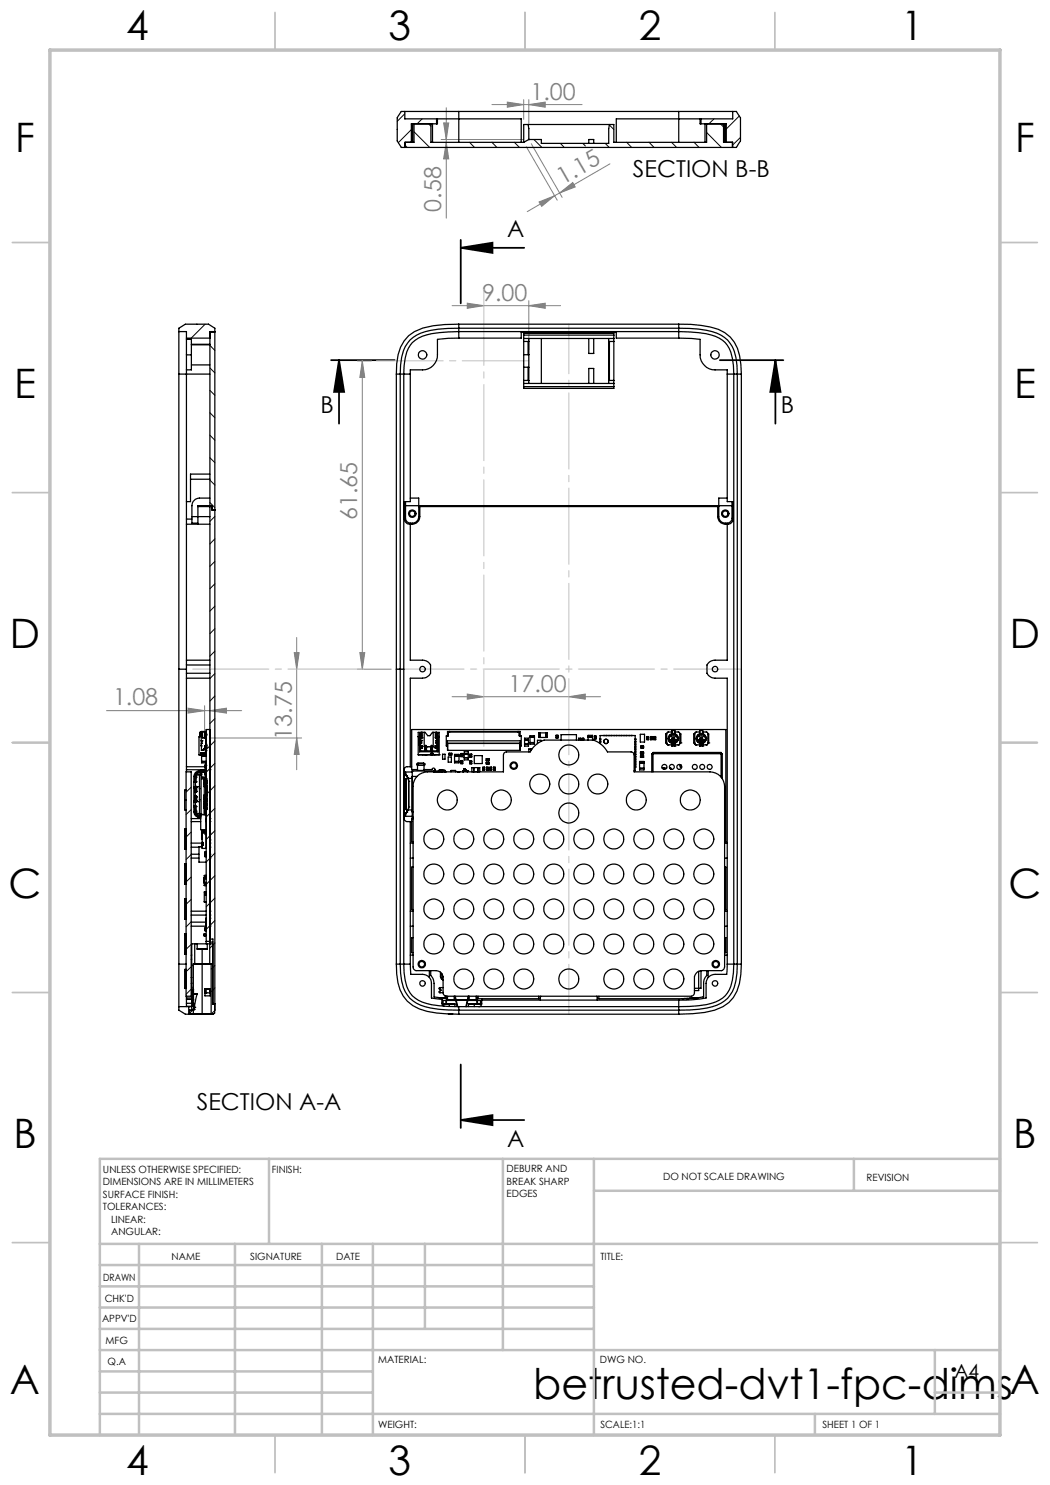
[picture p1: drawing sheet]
<svg xmlns="http://www.w3.org/2000/svg" width="210mm" height="297mm" viewBox="0 0 210 297" stroke-linecap="round" stroke-linejoin="round" font-family="sans-serif">
<path d="M92.1 49.6h12.7M92.1 48v12.7M92.1 49.6l6.4-1.1v2.1zM66.2 72h12.8M67.8 72l1 6.4h-2zM67.8 72v12.7M144 72h12.7M155.1 72l1 6.4h-2zM155.1 72v12.7M92.1 212.9v12.7M92.1 224h12.7M92.1 224l6.4-1v2z" fill="none" stroke="#000" stroke-width=".35"/>
<g fill="none" stroke="#808080" stroke-width=".2">
<path d="M104.7 19.9v4M105.8 19.9v4.8M88.2 27.9h16.5M88.7 24.6h1l-.4 3.3zM89.3 21.6v22M89.3 28.5l.4 3.3h-1zM98.4 20.9h18M101.5 20.4l3.2 .5-3.2 .5zM105.3 29.3l6.1 10.7M105.8 20.9l3.2-.5v1zM106.3 28.7l6.1 10.8M110.9 39.2l-5.5 3.1"/>
<path d="M111.9 38.6l-1 .6M111.9 38.6l2.6-2.1 .5 .9zM122 32.8l-10.1 5.8M107.8 40.4l3.1-1.2-2.6 2.1zM71.5 72.2h2.8M72.5 72.2l.5 3.3h-1zM72.5 72.2v61.6M90.4 61.1h21.7M93.5 60.6l3.3 .5-3.3 .6zM105.8 61.1l3.2-.5v1.1zM105.8 60.1v9.8M58.8 130.5h1l-.5 3.3z"/>
<path d="M59.3 127.5v26.4M71.5 133.8h6.7M72 130.5h1l-.5 3.3zM90.4 139.3h29.7M93.5 138.8l3.3 .5-3.3 .5zM113.8 139.3l3.3-.5v1zM21.3 142.1h27M37.6 141.6l3.3 .5-3.3 .5zM40.9 141.1v5.5M41.9 147.6h18.4M42 142.1l3.3-.5v1zM59.3 147.6l.5 3.3h-1z"/>
</g>
<path d="M79.3 133.8h69" fill="none" stroke="#c0c0c0" stroke-width=".2" stroke-dasharray="15.2 1.3 1.3 1.3" stroke-dashoffset="1.7"/>
<path d="M113.8 64.8v138" fill="none" stroke="#c0c0c0" stroke-width=".2" stroke-dasharray="15.2 1.3 1.3 1.3" stroke-dashoffset="5.3"/>
<path d="M96.8 150.1v-93" fill="none" stroke="#c0c0c0" stroke-width=".2" stroke-dasharray="15.2 1.3 1.3 1.3" stroke-dashoffset="-.8"/>
<path d="M105.8 72.2h-30.5" fill="none" stroke="#c0c0c0" stroke-width=".2" stroke-dasharray="15.2 1.3 1.3 1.3" stroke-dashoffset="1.9"/>
<path d="M37.3 133.8h36.7" fill="none" stroke="#c0c0c0" stroke-width=".2" stroke-dasharray="15.2 1.3 1.3 1.3" stroke-dashoffset="-1.2"/>
<g fill="none" stroke="#c0c0c0" stroke-width=".35">
<path d="M55 2.5v7.5M105 2.5v7.5M155 2.5v7.5M2.5 48.5h7.5M200 48.5h7.5M2.5 98.5h7.5M200 98.5h7.5M2.5 148.5h7.5M200 148.5h7.5M2.5 198.5h7.5M200 198.5h7.5M2.5 248.5h7.5"/>
<path d="M200 248.5h7.5M55 287v7.5M105 287v7.5M155 287v7.5"/>
</g>
<g fill="none" stroke="#c0c0c0" stroke-width=".5">
<path d="M53.8 231.8v17M100.6 231.8v38.2M118.8 231.8v55.2M118.8 238.2h81.2M170.8 231.8v6.4M200 231.8h-180v55.2M20 248.8h180M20 257.3h98.8M20 253h98.8M27.8 248.8v38.2M47 248.8v38.2M64.4 248.8v38.2"/>
<path d="M74.6 248.8v38.2M85 248.8v17M20 265.8h98.8M20 261.5h98.8M20 278.5h54.6M20 274.3h54.6M20 270h180M187 278.5h13M187 270v12.8M20 282.8h180M163 282.8v4.2"/>
</g>
<path d="M10 10h190v277h-190z" fill="none" stroke="#c0c0c0" stroke-width=".7"/>
<g fill="#000">
<path d="M92.1 49.6l6.4-1.1v2.1zM92.1 224l6.4-1v2z"/>
<path d="M155.1 72l1 6.4h-2zM67.8 72l1 6.4h-2z"/>
</g>
<g fill="#808080">
<path d="M37.6 141.6l3.3 .5-3.3 .5zM42 142.1l3.3-.5v1zM101.5 20.4l3.2 .5-3.2 .5zM105.8 20.9l3.2-.5v1z"/>
<path d="M107.8 40.4l3.1-1.2-2.6 2.1zM111.9 38.6l2.6-2.1 .5 .9z"/>
<path d="M88.7 24.6h1l-.4 3.3zM89.3 28.5l.4 3.3h-1z"/>
<path d="M93.5 138.8l3.3 .5-3.3 .5zM113.8 139.3l3.3-.5v1z"/>
<path d="M105.8 61.1l3.2-.5v1.1zM93.5 60.6l3.3 .5-3.3 .6z"/>
<path d="M72 130.5h1l-.5 3.3zM72.5 72.2l.5 3.3h-1z"/>
<path d="M58.8 130.5h1l-.5 3.3zM59.3 147.6l.5 3.3h-1z"/>
</g>
<g fill="none" stroke="#000" stroke-width=".25">
<path d="M81 22.3h-.7l-.9 1.3v4.6l.9 1.3h.7M81 22.3h10.8M81 22.3v1.5h6.3M82.4 24.8v3.7M82.5 24.8v3.7M82.8 24.8v3.7h-1.8v1M86.2 24.8v3.7h18.5M86.5 24.8v3.7M87.3 23.8h.2M87.3 23.8v1M87.3 24.8h-5v3.7M87.5 23.8v1h-.2"/>
<path d="M87.5 23.8h16.7v4.7M91.8 22.3v6.2M91.8 22.3h43.9M105.6 24.9l.2 .8v2.2M105.8 27.9h.1M105.8 27.9l-1.1 .6M117.8 28.7v-.8h.9v.8M121.9 24.9l-.2 .8v3h-13.4v-.8h-2.5M135.7 22.3h10.8M135.7 22.3v6.2M140 23.8v1h.2M140 23.8h.2"/>
<path d="M140 23.8h-16.7v4.7M140.2 23.8v1M140.2 24.8h5v3.7M141 24.8v3.7M141.3 24.8v3.7h-18.5v-3.6h-18.1v3.6M144.7 24.8v3.7h1.8v1M145 24.8v3.7M145.1 24.8v3.7M146.5 28.5v1M146.5 22.3h.8l.8 1.3v4.6l-.8 1.3h-66.2v-1M146.5 22.3v1.5h-6.3M35.8 66.3v8.5"/>
<path d="M35.8 74.8h6.2M35.8 66.3h1.5v1.3M35.8 66.3v-.7l1.3-.8h4.6l1.3 .8v.7M35.8 74.8v118M37.3 67.6v.3M37.3 71v3M37.3 74v29.8M37.3 67.6h4.7M37.3 67.9v3.1M37.3 67.9h1v3.1M37.3 71h1M38.3 71v3h-1"/>
<path d="M38.3 69h3.7M38.3 73h3.7M38.3 68.9h3.7M42 66.4h1M43 66.3v.1M43 66.3h-1v122.5M43 66.4l-.1 136.2-.2 .2M79.3 74.8h2.8M79.3 74.8v118M82 68a9 9 0 0 1 5.7-2.2l4.1-.2h43.9a17.3 17.3 0 0 1 8.5 1.4 6.1 6.1 0 0 1 3 4.5l.3 3.3v118a10.7 10.7 0 0 1-1.5 6.2 6.9 6.9 0 0 1-4.6 2.6l-1.6 .3-4.1 .1h-43.9a17.3 17.3 0 0 1-8.5-1.3 6.1 6.1 0 0 1-3-4.5l-.3-3.4v-118a10.5 10.5 0 0 1 1.5-6.2zM82.1 74.8v25.5h-1.2v3.5a1.28 1.28 0 0 0 1.9 1l.5-.2 .6-.7 .1-2.6M82.5 68.5a8.3 8.3 0 0 1 5.3-2l4-.2h43.9a23.3 23.3 0 0 1 7.4 1 5.1 5.1 0 0 1 3.4 4.3l.3 3.2v118a10.6 10.6 0 0 1-1.3 5.8 6.3 6.3 0 0 1-4.3 2.3l-3.3 .4h-2.2h-43.9a22.1 22.1 0 0 1-7.4-.9 5.1 5.1 0 0 1-3.4-4.4l-.2-3.2v-118a10.6 10.6 0 0 1 1.3-5.8z"/>
<path d="M91.8 64.8a18.7 18.7 0 0 0-8.9 1.5 7.3 7.3 0 0 0-3.6 6.4v2.1M91.8 67.6l-4.3 .3v3.1a2.95 2.95 0 0 1-3 3h-2.4v.8M91.8 64.8v2.8M91.8 64.8h43.9M104.2 66.4h19.1M104.2 66.3v1.3h-12.4M104.7 66.7h18.1v11h-18.1zM104.7 76.1h1.1M104.7 68.3h1.1M104.7 76.7h18.1M104.7 77.3h18.1M104.7 67h18.1"/>
<path d="M104.7 67.7h18.1M104.7 73.4h1.1M104.7 70.9h1.1M105.6 68.3v2.6M105.6 73.4v2.7M105.8 67.7v9M108.3 67.7v9M117.8 67.7v3h.9v-3M117.8 76.7v-3h.9v3M121.7 76.1h1.1M121.7 68.3h1.1M121.7 67.7v9"/>
<path d="M121.9 68.3v7.8M123.3 66.3v1.3h12.4M135.7 64.8a23.8 23.8 0 0 1 8 1.1 6.7 6.7 0 0 1 4.2 5.3l.4 3.6M135.7 67.6l4.3 .3v3.1a3 3 0 0 0 3 3h2.5v.8M135.7 64.8v2.8M145.5 74.8v25.5h1.1v3.5a1.26 1.26 0 0 1-1.8 1l-.6-.2-.4-.4-.2-.6-.1-2.3M145.5 74.8h2.8M148.3 74.8v118M38.1 95.8h3.9M42 99.6h-2.1a1.57 1.57 0 0 0-1.5 1.5v2.2M42 94.8h-3.9v5.5h-.8M82.1 99.6h1.6v3.7a1.41 1.41 0 0 1-1 1.3 1.41 1.41 0 0 1-1.5-.6l-.1-3.7"/>
<path d="M145.5 99.6h-1.7v3.7a1.39 1.39 0 0 0 1.1 1.3 1.39 1.39 0 0 0 1.5-.8v-3.5M37.3 103.8v1M37.3 104.8h4.7M37.3 104.8v27.2M37.3 103.8h1.1M38.4 103.3v1.3h1.2M38.4 103.3h3.6M39.6 101.3h2.8v.7h.6M43 101.9h-.5v-.8h-2.9v3.7M80.9 101.1h65.7M80.9 101.3h.2M82.1 104.8v27.2h2.4a1.78 1.78 0 0 1 1.6 1v1.7a1.9 1.9 0 0 1-1.6 .9h-2.4v17.7"/>
<path d="M83.7 101.3h60.1M145.5 104.8v27.2h-2.5a1.78 1.78 0 0 0-1.6 1v1.7a1.9 1.9 0 0 0 1.6 .9h2.5v57.2M146.4 101.3h.2M35.8 133.8h1.5M37.3 134.7v.9M37.3 132v1M37.3 135.6h4.7M37.3 132h4.7M37.3 133v1.7M37.3 135.6v17.7M37.3 134.7h4.7M37.3 133h4.7"/>
<path d="M79.3 133.8h1.5M37.2 158h-.3v2M37.2 154.4h1v44.8h-1zM37.3 153.3v.6M37.3 153.3h3.7M37.3 153.9h2.8M37.3 153.9v.5M38.8 156.4h.1M38.8 155.3h.1M38.8 157.3h.3M38.8 156.4h.3M38.8 155.3v1.1"/>
<path d="M38.8 157.3v.2M38.8 157.3h.2M38.8 156.4v.9M38.8 157.5v2.6M38.8 156.4h.2M39 156.4h.1M39 155.3h.1M39 157.3h.1M39 156.3v.1M39 157.3v.2h-.2M39 155.8v.4zM39 155.3v.3"/>
<path d="M39.1 155.7h.1M39.1 159.2v.2M39.1 158.3v.2M39.1 157.4v.1M39.1 155.8v.4M39.1 159.2h.2M39.1 159.4h.2M39.1 155.7v.6M39.1 157.5v.8M39.1 158.5v.7M39.1 159.4v.8M39.1 158.3h.2"/>
<path d="M39.1 158.5h.2M39.1 157.5h.2M39.1 154.9l-.1 .4M39.1 157.3h.7M39.1 156.4v.9M39.1 156.4h.1M39.2 155.4h.1M39.2 156.3h.1M39.2 156.3l-.1 .1M39.2 155.4v.9M39.3 159.2v1.2v-.2M39.3 159.4h.1"/>
<path d="M39.3 159.2v.2M39.3 158.3h.1M39.3 158.3v.2M39.3 157.5h.1M39.3 157.5v-.2v1.2M39.7 154.9h.1M39.7 154.9l-.3 .2-.2 .3M39.8 151h.1M39.8 151h.5M39.9 154.4h.1M39.9 154.2h.1M39.9 154.9h.1"/>
<path d="M39.9 159.9h.1M39.9 157.7h.1M39.9 154.9h.2M39.9 159.9v.1M39.9 159.8v.1M39.9 157.7v.1M39.9 157.6v.1M39.9 157.3v.1M39.9 154.4h-.1a.91 .91 0 0 0-.8 .9M39.9 154.2a1.05 1.05 0 0 0-1.1 1.1M39.9 154.9v7.8M39.9 154.4h-.2"/>
<path d="M39.9 147h.1M39.9 147.2h.1M39.9 154.2v.2M40 154.5a1.2 1.2 0 0 0-.9 1.2M40 147.3h.1M40 154.9h.1M40 154.4h.1M40 147.3h.3l-.5 .1v3.6M40 154.4h.2M40 154.4v.5M40 154.2l-.1 .2M40 154.2h.2"/>
<path d="M40.1 151h.1M40.1 150.6h.1M40.1 154.9h.1M40.1 150.6h.9M40.1 150.6v.4M40.2 154.8h.1M40.2 154.1h.1M40.2 153.9h.1M40.2 154.8l-.1 .1M40.2 153.9v.4M40.2 154.3l1 .1M40.2 153.9h.8"/>
<path d="M40.2 153.9v.3M40.2 154.3v8.7M40.3 148.2h.1M40.3 149.2h.1M40.3 146.6h-.3v.7M40.3 149.1h.1M40.3 146.5h-.4v.9M40.3 146.4h.8M40.3 150.1h.1M40.3 150.1h.3M40.3 152.3h.9M40.3 151.2h.9"/>
<path d="M40.3 155.5h.9M40.4 148.2h.1M40.4 148.2l-.1 1.9M40.4 150.9h.1M40.6 150.1h.1M40.7 150.6h.1M40.7 150.9h.1M40.7 150.8h.3M40.7 150.6v.3M40.7 150.6h.5M40.8 149.8h.1M40.8 149.8l-.2 .3"/>
<path d="M40.8 153.9h.1M40.8 154.4h.2v.6h.2M40.8 153.9v.2M40.8 153.9v.1M40.8 155.8v1.5M40.8 159v3.9M40.9 159h.1M40.9 156h.2v.2M40.9 159h.3M40.9 156.2h.1M40.9 156.7h.1M40.9 157h.2"/>
<path d="M40.9 157.2h.1M40.9 159.2h.1M40.9 159.5h.2M40.9 159.7h.1M40.9 149.2h.1M40.9 149.8h.1M40.9 149.2h.3M40.9 149.5h.2M40.9 149.2v.6M41 156.5h-.1M41 159.9l-.1 .1M41 159.7h.1"/>
<path d="M41 159.2h.1M41 157.2h.1M41 156.7h.1M41 156.2h.1M41 154.1h.1M41 153.1h.1M41 156.6h.2M41 153.1v1M41 155.8v.2M41 156.2v.8M41 157.2v.2M41 159.2v.3"/>
<path d="M41 159.7v.4h.2M41 156.3h.2M41 159.8h.2M41 154.8h.2M41 154.5h.2M41 159.7h-.1M41 157.2h-.1M41 156.7h-.1M41 150.6h.1M41 156.9h.2M41.1 149.5h.1M41.1 150.5h.1"/>
<path d="M41.1 150.2h.1M41.1 159h.1M41.1 157.4h.1M41.1 150.2v.3M41.1 150.5l-.1 .1M41.1 156.7h.1M41.1 156h.1M41.1 159.7h.1M41.1 159.5h.1M41.1 159.2h.1M41.1 157.2h.1M41.1 157h.1"/>
<path d="M41.1 156.2h.1M41.1 159.2h-.1M41.1 156.2h-.1M41.1 159.4h.1M41.1 146.3l-.2 .2v1.1h-.4v-1.1l-.2-.1M41.1 155.7v.1M41.1 156.8v.1M41.1 157v.2M41.1 159.1v.1M41.1 159.3v.1M41.1 159.5v.2M41.1 159.7h-.2"/>
<path d="M41.1 159.2h-.2M41.1 157.2h-.2M41.1 156.7h-.2M41.1 156.2h-.2M41.1 159.4l-.1 .1M41.2 149.1h.1M41.2 154.1h.1M41.2 153.1h.1M41.2 149.2h.1M41.2 149.1v.1M41.2 153.1v1M41.2 147h.1"/>
<path d="M41.2 150.1h.1M41.2 148.9h.1M41.2 147v.1M41.2 147.3h.1M41.2 149.1v-2.8h-.9v2.9M41.2 153.9h.1M41.2 149.5v.6M41.2 148.9v.2M41.2 146.6v.4M41.2 150.1l-.1 .1M41.2 149.4h.1M41.2 160h.1"/>
<path d="M41.2 159.7h.1M41.2 159.5h.1M41.2 159.2h.1M41.2 158h.1M41.2 158.2h.1M41.2 157.5h.1M41.2 157h.1M41.2 157.2h.1M41.2 156.7h.1M41.2 156.5h.1M41.2 156.2h.1M41.2 156h.1"/>
<path d="M41.2 159.9h.1M41.2 157.4h.1M41.2 156.4h.1M41.2 155.7h.1M41.2 159h.1M41.2 158.7h.1M41.2 157.7h.1M41.2 158.5h.1M41.2 158.3h.1M41.2 158.1h.1M41.2 157.9h.1M41.2 146.9h.1"/>
<path d="M41.2 155.9l-.1 .1M41.2 153.3v-.1v.8v-.2M41.2 153.3v.5M41.2 154.1h-.9v1.7h.9M41.2 150.9h-.9v1.7h.9M41.2 150.7h-.2v.2M41.2 149.4v.1M41.2 157.4h-.3v1.6M41.3 152.7l-.3 .4M42 153.3h.1M42 153.9h.1M42 145.9h-.8v42.9"/>
<path d="M81 154.7h.1M81 154.4h.1M81 154.5h.1M81 154.4v.3M81 154.7l.1 .3M81 154.4v.1M81 154.5v.2M81 154.4h1.5M81.1 155h.1M81.1 155l.2 .2M81.1 155.8h.1M81.1 155.8v6.1"/>
<path d="M81.2 155.7h.1M81.2 155.7l-.1 .1M81.2 155.7v6.2M81.3 155.7v6.2M81.3 155.2h.1M81.3 155.2l.3 .5M81.4 155.7h.1M81.4 155.6h.1M81.4 155.6v.1M81.6 155.5v.2M81.6 155.6l-.3 .1M81.6 155.7l.1 .6"/>
<path d="M81.6 155.7h.8M81.7 156.3h.1M81.7 156.3v5.1M82.3 153.3h-.8a.55 .55 0 0 0-.6 .6v9.8a.6 .6 0 0 0 .6 .6h.8M82.4 154.3h.1M82.4 154.2v1.1M82.4 154.2h4.3M82.4 154.2v.1M82.4 155.3v7.1M82.4 155.3h1M83.5 155.2a3.1 3.1 0 0 1 2-.8h15.2v-3.4a.6 .6 0 0 1 .6-.6h4.7a4.9 4.9 0 0 1 2.8-2.4h9.9a5.3 5.3 0 0 1 2.8 2.4h4.7a.6 .6 0 0 1 .6 .6v3.4h15.2a2.95 2.95 0 0 1 2.9 2.9v36.1a.83 .83 0 0 1-.6 .7h-4a1.47 1.47 0 0 0-1.4 1.3v3.1a.73 .73 0 0 1-.6 .7h-49.1a.73 .73 0 0 1-.6-.7v-3.1a1.4 1.4 0 0 0-1.4-1.3h-4a.72 .72 0 0 1-.6-.7v-36.1a2.86 2.86 0 0 1 .9-2.1zM83.5 153h.1"/>
<path d="M83.5 152.7h.1M83.5 152.7v.4M83.5 153.1v1h1.3v-1M83.5 153.1h1.3M83.5 152.7h1.3M83.5 153.9h-1.2v-8h62.9v22.4h-.3M83.5 152.7v.3M83.5 153.1a.25 .25 0 0 1-.1-.3 .25 .25 0 0 1 .2-.2h1.2l.1 .1-.1 .4M83.6 151h.1M83.6 151v-4.5h1.4l.5 .6h.5l.5-.6h1.3v4.5M83.6 151h4.2M83.6 147.3h.6"/>
<path d="M83.9 147.6h.6M83.9 147.6v1.5h.6v.5M83.9 147.3h.1M83.9 147.3v-.7h.2v.7M83.9 149.4v1M83.9 150.4h3.7M83.9 149.4h.4M83.9 149.4l.2 .2M84 147.4v.2M84.1 147.6h.1M84.1 147.6v1.5M84.1 148.1h.1"/>
<path d="M84.1 149.6h.4M84.1 150.2l-.2 .2M84.1 150.2h3.3M84.1 147.4v.7M84.1 149.6v.6M84.1 148.1h.2M84.1 147.3h.1M84.2 147h.1M84.2 146.5v.5M84.3 147.2l-.1 .2h-.6M84.3 146.5v1.1M84.3 149.1v.3"/>
<path d="M84.3 149.4l.2 .2M84.3 148.1h.1M84.3 148.1v.5h-.2v.5M84.5 147.6h.1M84.5 146.5v1.1M84.6 151h.1M84.8 152.7h.1M84.8 153h.1M84.8 152.7v.4M84.8 153.9h1.6a.3 .3 0 0 1 .3-.3 .3 .3 0 0 1 .3 .3v.3M84.8 152.7v.3M84.8 149.3h.1"/>
<path d="M84.8 149.3h.3M84.8 146.5v2.8M85 149.3v.9M85.1 151h.1M85.1 149.2v.1M85.1 151h.2M85.1 149.1h.1M85.1 149.1v1.1M85.1 149.3v.9M85.1 149.3h.1M85.2 149.1l.1 1.1M85.2 149.3v.9"/>
<path d="M85.3 151h.1M85.3 149.3h1M85.3 149.2l-.1 .1M85.3 149.3h.1M85.3 149.3v.9M86.2 149.3v.9M86.3 151h.1M86.3 150.2v-1.1l.2 .1v1M86.3 149.2v.1M86.3 151h.2M86.3 149.3v.9M86.3 149.3h.1"/>
<path d="M86.4 150.5h.1M86.4 150.5l.2 .3h-.5zM86.4 149.3v.9M86.5 151h.1M86.5 149.3h.1M86.5 149.2l-.1 .1M86.5 149.3v.9M86.6 149.3h.1M86.6 146.5v2.8M86.7 154.2v.2M86.7 154.2h.1M86.8 154.2l-.1 .2"/>
<path d="M86.8 154.2h1.6M87 151h.1M87 149.6h.4M87.1 147.6h.1M87.1 147.6h.6l-.1 1.5h-.6v.5M87.1 146.5v1.1M87.2 148.1h.1M87.2 148.1v.5h.2v.5M87.2 148.1h.2M87.2 147h.1M87.2 147.2l.1 .2h.5M87.2 149.4h.4"/>
<path d="M87.2 146.5v1.1M87.2 149.1v.3M87.2 149.4l-.2 .2M87.3 147h.1M87.3 147.3h.5M87.3 146.5v.5M87.4 147.3h.1M87.4 147.3v-.7h.2v.7M87.4 150.2l.2 .2M87.4 149.6v.6M87.4 147.6h.1M87.4 148.1h.1"/>
<path d="M87.4 147.4v.7M87.5 147.6h.1M87.5 147.6v1.5M87.5 147.4v.2M87.6 147.3h.1M87.6 149.4v1M87.6 149.4l-.2 .2M87.8 151h.1M87.9 154h.1M87.9 154l-.2 .2M88 153.9h.1M88 154h.1"/>
<path d="M88 153.9h.4M88 154l.1 .1M88 153.9v.1M88.1 154.1h.1M88.1 154.1h.3M88.4 154.2l.1 .2zM88.4 153.9h.1M88.4 154.1h.1M88.4 154.1l.3 .2M88.4 153.9h.2l.3 .4M88.5 150.8h.5v1h-.5zM88.7 154.3h.1"/>
<path d="M88.9 154.3h.1M88.9 154.2l.1 .2zM88.9 154l.1 .1 .1 .3M89.1 154.4h.1M89.5 149.1h.1M89.5 149.1l-.1 .1M89.5 147.2v-.9h.1v.9h-.3v2h.2M89.5 148.7v1.4h14.5l.1-1.9h-14.6v.9M89.5 148.7h14.5M89.5 148.7h.1M89.5 148.7v1.4M89.6 146.4l.2-.1h13.9l.2 .1"/>
<path d="M89.6 151.4h.7v1h-.7zM89.7 150.7h.7v.3h-.7zM89.9 146.3l.1 .1h13.6v-.1M89.9 150.7v.3M90.2 150.7v.3M90.2 154.4v-.3h.9v.3M90.9 152.3h.9M90.9 150.9h.9v1.7h-.9zM90.9 151.2h.9M91.5 154.4h.1M91.8 154.4h.1M92.2 151.2h.3"/>
<path d="M92.2 150.8h.3M92.2 150.7h.3v.6h-.3zM92.2 152.1h.3v.6h-.3zM92.2 152.6h.3M92.2 152.3h.3M92.6 154.2h.1M92.6 154.2v.1M92.6 154.2v.2M92.6 154.3h.1M92.6 154.2h.9M92.6 154.3v.1M92.7 154.2l-.1 .1"/>
<path d="M92.7 154.2v.1M92.7 154.2h.7M92.7 154.3v.1M92.8 153.9v.2M92.8 153.9v-.2h.2v.2M92.8 154.1h.1M92.8 153.9h.1M92.8 154.1h.2M92.8 153.9h.2M92.9 150.8h.8M92.9 151.5h.8M92.9 150.4h.8v1.6h-.8z"/>
<path d="M93 153.9v.2M93 154.1h.1M93 153.9h.1M93.4 154.3h.1M93.4 154.2v.1M93.4 154.2l.1 .1M93.4 154.3v.1M93.5 154.2h.1M93.5 154.2h-.1M93.5 154.3v.1M93.5 154.2v.1M93.5 154.2v.2"/>
<path d="M94 150.8h.3v.6h-.3zM94 152.1h.3v.7h-.3zM94 151h.3M94 151.3h.3M94 152.3h.3M94 152.6h.3M94.4 154.3v-.8h1.6v.8M94.8 153.5v.8M94.9 151.1h1.5v1.6h-1.5zM95.6 153.5v.8M96.6 153.4h.3v.7h-.3zM96.6 153.6h.3"/>
<path d="M96.6 153.9h.3M97.2 152.5h.7v.3h-.7zM97.2 151.8h.7v.3h-.7zM97.3 153.4h.3v.7h-.3zM97.3 153.6h.3M97.3 153.9h.3M97.4 151.8v.3M97.4 152.5v.3M97.7 151.8v.3M97.7 152.5v.3M98 153.4h.3v.7h-.3zM98 153.6h.3"/>
<path d="M98 153.9h.3M98.7 153.4h.3v.7h-.3zM98.7 153.6h.3M98.7 153.9h.3M104 148.7v1.4M104 147.2v-.9h-.1v.9h.3v2h-.2M104 149.1h.1M104.1 149.1v.1M104.9 148h.8M104.9 147.6h.8v1.6h-.8zM104.9 148.8h.8M106 147.4h.9"/>
<path d="M106 147.1h.9v1.7h-.9zM106 148.5h.9M106.2 149.8v.3M106.4 149.8h-.6v.6M107.7 146.6h1.8v.9h-1.8zM108.1 146.6v.9M108.2 148.3v-.2h-.7v.6M109.1 146.6v.9M111.2 147h.4v.6h-.4zM111.2 147.2h.4M111.2 147.5h.4M112.2 148v-1.1h3.1v1.1"/>
<path d="M115.7 148v-.4h.4v.4M115.7 147.8h.4M116.4 148v-.4h.3v.4M116.4 147.8h.3M117.6 148v-.9h.9v.9M117.6 147.4h.9M118.9 147.2h.3v.6h-.3zM118.9 147.7h.3M118.9 147.4h.3M120 148h.1M120 147.8h.1M120 148.4h.1"/>
<path d="M120 148.3h.1M120 148.7v-1.6h7v7h-.2M120.7 147.1h.1M120.9 147.1h.1M121.2 147.1h.1M121.4 147.1h.1M121.7 147.1h.1M121.9 147.1h.1M122.2 147.1h.1M122.4 147.1h.1M122.7 147.1h.1M122.9 147.1h.1"/>
<path d="M123.2 147.1h.1M123.4 147.1h.1M123.7 147.1h.1M123.9 147.1h.1M124.2 147.1h.1M124.4 147.1h.1M124.7 147.1h.1M124.9 147.1h.1M125.2 147.1h.1M125.4 147.1h.1M125.7 147.1h.1M125.9 147.1h.1"/>
<path d="M126.2 147.1h.1M126.4 147.1h.1M127 148.8h.1M127 149h.1M127 153.2h.1M127 153.5h.1M127 150h.1M127 149.8h.1M127 148h.1M127 147.8h.1M127 148.3h.1M127 148.4h.1"/>
<path d="M127 149.3h.1M127 149.5h.1M127 152.7h.1M127 153h.1M127 150.2h.1M127 150.5h.1M127 152.5h.1M127 152.3h.1M127 150.8h.1M127 151h.1M127 151.8h.1M127 152h.1"/>
<path d="M127 151.3h.1M127 151.4h.1M127.9 152.3h.9v1.7h-.9zM127.9 152.6h.9M127.9 153.7h.9M128.1 146.9h.8v1.5h-.8zM128.1 150.4h.6v.4h-.6zM128.1 151.2h.6v.3h-.6zM128.1 149.2h.6v.4h-.6zM128.2 150.4v.4M128.2 151.2v.3M128.3 149.2v.4"/>
<path d="M128.6 150.4v.4M128.6 151.2v.3M128.6 149.2v.4M129.4 147.8h.3M129.4 147.3h.3v.7h-.3zM129.4 147.5h.3M130.1 147.8h.3M130.1 147.3h.3v.7h-.3zM130.1 147.5h.3M130.6 150.7h-.2v3.7M130.6 150.7v-.2h13.6v.2M130.6 150.7h13.6"/>
<path d="M130.6 150.7v3.7M130.8 147.8h.3M130.8 147.3h.3v.7h-.3zM130.8 147.5h.3M132.8 153.6v.3M133.1 148.6h.1M133.1 148.6h.3M133.4 153.6l-.9 .1M133.4 146.8h-.3v1.8M133.7 147.7h.1M133.7 149h.1M133.7 147.7a.99 .99 0 0 0 1 1 .99 .99 0 0 0 .9-1"/>
<path d="M133.7 147.7a.99 .99 0 0 1 1-1 .99 .99 0 0 1 .9 1M133.7 149h1.9M133.7 147.7a.92 .92 0 0 0 1 .9 .92 .92 0 0 0 .9-.9M133.7 147.7a.92 .92 0 0 1 1-1 .92 .92 0 0 1 .9 1M133.8 147.7a.85 .85 0 0 0 .9 .8 .85 .85 0 0 0 .8-.8M133.8 147.7a.85 .85 0 0 1 .9-.9 .85 .85 0 0 1 .8 .9M133.9 147.3a.86 .86 0 0 1 .8-.5 .86 .86 0 0 1 .7 .5M133.9 147.3l-.1 .4M133.9 147.3h.3a.6 .6 0 0 1 .9 0h.3M133.9 148h.3M133.9 153.6h.3v.2M134.2 148h.1"/>
<path d="M134.2 148a.53 .53 0 0 0 .9 0M134.4 149h.1M134.4 149.2h.1M134.4 146.4h-.9l-.1 .2v2.1l.3 .3M134.4 149.2h.6M134.4 146.7v-.6h.6v.6M134.4 149v.2M134.4 147.7h.2M134.4 147.7a.25 .25 0 0 0 .3 .2 .25 .25 0 0 0 .2-.2M134.4 147.7a.25 .25 0 0 1 .3-.3 .25 .25 0 0 1 .2 .3M134.6 147.7h.1M134.7 147.7h.2"/>
<path d="M135 149h.1M135 149.2h.1M135 146.4h.8l.2 .2v2.1l-.4 .3M135 149v.2M135.1 148h.1M135.1 148h.3M135.4 147.3l.1 .4M135.6 147.7h.1M135.6 149h.1M136 148.6h.2M136 146.8h.2v1.8M136.2 148.6h.1"/>
<path d="M136.2 153.1v.3M136.2 153.1h-.2v.3h.3M138.7 148.6h.1M138.7 148.6h.3M139 146.8h-.3v1.8M139.2 147.7h.1M139.2 149h.1M139.2 147.7a1.01 1.01 0 0 0 1 1 1.01 1.01 0 0 0 1.1-1M139.2 147.7a1.01 1.01 0 0 1 1-1 1.01 1.01 0 0 1 1.1 1M139.2 149h2.1M139.3 147.7a.93 .93 0 0 0 .9 .9 .93 .93 0 0 0 1-.9M139.3 147.7a.93 .93 0 0 1 .9-1 .93 .93 0 0 1 1 1"/>
<path d="M139.4 147.7a.85 .85 0 0 0 .9 .8 .85 .85 0 0 0 .8-.8M139.4 147.7a.85 .85 0 0 1 .9-.9 .85 .85 0 0 1 .8 .9M139.5 147.3a.86 .86 0 0 1 .8-.5 .86 .86 0 0 1 .7 .5M139.5 147.3l-.1 .4M139.5 147.3h.3a.6 .6 0 0 1 .9 0h.3M139.5 148h.3M139.8 148h.1M139.8 148a.53 .53 0 0 0 .9 0M139.9 149h.1M139.9 149.2h.1M139.9 146.4h-.8l-.1 .2v2.1l.2 .3M139.9 149.2h.6"/>
<path d="M139.9 146.7v-.6h.6v.6M139.9 149v.2M140 147.7h.2M140 147.7a.25 .25 0 0 0 .3 .2 .25 .25 0 0 0 .2-.2M140 147.7a.25 .25 0 0 1 .3-.3 .25 .25 0 0 1 .2 .3M140.2 147.7h.1M140.3 147.7h.2M140.5 149h.1M140.5 149.2h.1M140.5 146.4h.9l.2 .3v2l-.3 .3M140.5 149v.2M140.7 148h.1"/>
<path d="M140.7 148h.3M141 147.3l.1 .4M141.2 147.7h.1M141.3 147.7h.1M141.3 149h.1M141.6 148.6h.1M141.6 146.8h.1v1.8M141.7 148.6h.1M144.2 150.7h.3v5M144.2 150.7v4.7M36.9 160v2h.3M36.9 176.7l.3 .1"/>
<path d="M36.9 169.7l.3 .1M36.9 165.9v3.8M36.9 172.9v3.8M36.9 179.9v3.8M36.9 179.9h.3M36.9 176.7h.3M36.9 172.9h.3M36.9 169.7h.3M36.9 165.9h.3M36.9 160h.3M37.2 172.8l-.3 .1M37.2 165.8l-.3 .1"/>
<path d="M37.2 179.8l-.3 .1M38.2 164.3h1.9M38.2 171.6h1.6M38.2 168.6h2.2M38.2 170.8h1.6M38.2 169.4h1.6M38.2 163.7h1.9M38.8 161.2h.1M38.8 162.4h.1M38.8 160.3h.3M38.8 161.2h.3M38.8 160.1h.2v.2h-.2"/>
<path d="M38.8 161.2v.1M38.8 160.1v.2M38.8 162.4a1.16 1.16 0 0 0 1.1 1.1M38.8 161.2h.2M38.8 160.3v.9M38.8 161.3v1.1M39 161.2h.1M39 162.4h.1M39 161.2l-.2 .1M39 161.4v.5zM39 162.4a.98 .98 0 0 0 .9 .9M39 162.1v.3"/>
<path d="M39.1 162h.1M39.1 160.2v.2M39.1 161.4v.5M39.1 162a1.2 1.2 0 0 0 .9 1.2M39.1 160.2h.2M39.1 161.3v.7M39.1 160.3h.7M39.1 160.3v.9M39.1 161.2h.1M39.1 161.2l.1 .1M39.2 162.2h.1M39.2 161.3h.1"/>
<path d="M39.2 162.2l.2 .4 .3 .1M39.2 161.3v.9M39.3 160.2h.1M39.6 162.7h.1M39.6 163.4h.1M39.6 163.4l.3 .1M39.7 162.7h.1M39.8 169.3h.1M39.8 169.3v3.1h1.4M39.8 169.3h.6M39.9 163.3h.1M39.9 162.7h.1"/>
<path d="M39.9 163.5h.1M39.9 162.7h.2M39.9 160.2v.1M39.9 163.3l.1 .2M39.9 163.3v.2M40 163.2h.1M40 162.7h.1M40 163.3h.1M40 162.7v.6M40 163.5h.1M40.1 162.7h.1M40.1 162.7l.1 .1"/>
<path d="M40.2 162.8h.1M40.3 166.4h.9M40.3 167.5h.1M40.4 168.8h.1M40.4 168.7h.1M40.4 168.6h.1M40.4 168.9h.1M40.4 169h.1M40.4 168.5h.1M40.4 169.1h.1M40.7 176.5h.1M40.7 176.5h.2"/>
<path d="M40.9 177.1h.1M40.9 175.5h-.2v1M40.9 160.2h.1M40.9 160.4v.1M40.9 160.7h.1M40.9 160.9v.1M40.9 161.2h.1M40.9 161.7h.1M40.9 160.9l.2 .1M40.9 160.4l.2 .1M41 161.7h.1M41 161.2h.1"/>
<path d="M41 160.7h.1M41 160.2h.1M41 162.5h.1M41 162.6h.1M41 162h.1M41 175.6h.2M41 160.2v.3M41 160.7v.3M41 161.2v.3M41 161.7v1.2M41 175.1v.7h.2M41 178.4h-.1v2"/>
<path d="M41 170.8h.2M41 170.5h.2M41 171h.2M41 178.9h.2M41 178.5h.2M41 175.3h.2M41 171.2h.2M41 177h.2M41 176.6h.2M41 160.7h-.1M41 160.2h-.1M41 162.6l.1 .1"/>
<path d="M41 160.5h.2M41.1 162.7h.1M41.1 162.7v.2M41.1 161.5h.1M41.1 161.9h.1M41.1 161.7h.1M41.1 160.2h.1M41.1 161.2h.1M41.1 161h.1M41.1 160.7h.1M41.1 160.5h.1M41.1 161.7h-.1"/>
<path d="M41.1 161.2h-.1M41.1 161.4h.1M41.1 160.1v.3M41.1 160.5v.2M41.1 160.8v.4M41.1 161.3v.1M41.1 161.5v.2M41.1 161.7v.2M41.1 162v.6M41.1 161.5h-.2M41.1 161.7h-.2M41.1 161.2h-.2"/>
<path d="M41.1 160.7h-.2M41.1 160.2h-.2M41.1 161.9l-.1 .1M41.1 161.4l-.1 .1M41.2 161.5h.1M41.2 161.7h.1M41.2 161h.1M41.2 161.2h.1M41.2 160.5h.1M41.2 160.7h.1M41.2 160.2h.1M41.2 161.9h.1"/>
<path d="M41.2 163.9v.4zM41.2 166.6h-.8v3.1h.8M41.2 166.1h-.9v1.7h.1M41.2 170.4h-.2v.9h.2M41.2 176.5h-.2v.6h.2M41.2 178.4h-.2v.6h.2M41.2 175.1h-.3v2M41.2 162.9h-1.1v3h1.1M41.2 160.9l-.2 .1M42 166.6h.1M42 168h.1M42 168.6h.1"/>
<path d="M42 171.6h.1M42 164.3h.1M42 170.8h.1M42 169.4h.1M42 163.7h.1M81 162.9h.1M81 163.3h.1M81 163.2h.1M81 162.9v.4M81 162.9v.3M81 163.2v.1M81 163.3h1.5"/>
<path d="M81.1 162.7h.1M81.1 162.7l-.1 .2M81.1 161.9h.1M81.2 161.9h.1M81.3 161.9l.3 .2M81.3 162.5h.1M81.3 162.5l-.2 .2M81.4 162h.1M81.6 162l-.3 .5M81.6 162h.8M81.7 161.4h.1M81.7 161.4l-.1 .6"/>
<path d="M81.7 161.4l-.1 .7M82.1 164.3v28.5M82.1 171.6h.5M82.1 168.6h.5M82.4 163.4h.1M82.4 162.4v1.1h.2M82.4 162.4h.2M82.6 163.8h-.3v4.5h.3M82.6 173.4h-.3v8.5h.3M144.9 175.6h.2M144.9 171.6h.6M144.9 168.6h.6"/>
<path d="M144.9 178.1h.1M144.9 175.6h.1M144.9 173.4h.3v8.5h-.3M144.9 178h.1M145 178v.1M145 175.6h.1M145 175.6v2.4M145 175.6v2.5M35.8 192.8v8.5M35.8 192.8h1.4M36.9 190.7l.3 .1M36.9 183.7l.3 .1"/>
<path d="M36.9 186.9v3.8M36.9 190.7h.3M36.9 186.9h.3M36.9 183.7h.3M37.2 186.8l-.3 .1M37.2 193.9h-.3v3.8h.3M37.3 199.6v.3M37.3 199.6h1M37.3 199.2v.4M37.3 199.9v.8M37.3 199.9h1M38.2 191h.1"/>
<path d="M38.2 182.2h3M38.2 185.2h3M38.2 195.5h.1M38.2 191.8h.1M38.2 196.7h.1M38.2 183h3M38.2 184.4h3M38.3 200h.1M38.3 197.9v.1M38.3 198h.3M38.3 200l.4 1.5M38.3 198v2"/>
<path d="M38.3 197.9h.4M38.6 200h.1M38.6 197.9v.1M38.6 198v2M38.6 200l.3 1.5M38.6 197.9v2.1h.1M38.7 197.9v-.1v2.3h-.1M38.7 192.8h1.7M38.7 192.8h.2M38.7 192.8v5.1M38.7 198.8h.1M38.7 198.8h.7"/>
<path d="M38.9 188.8v4M38.9 188.8h.5M38.9 192.8h1.5M38.9 188.8h-.6v9.1M39.4 198.8l-.5 2.5M39.4 188.8v1h1M39.4 188.8h2.1M39.4 189.8h2.1M40.4 192.8h1.8M40.4 192.8h1.5M40.4 189.8v13M40.9 187.1h.1"/>
<path d="M40.9 180.4h.1M40.9 180.4h.3M41 187.1h.1M41 197.8h.1M41 186.8h-.2l.1 .3M41 187.1h-.1M41 197.8h1M41 197.8v1.4h1v-1.4M41 187.1v-.3v.3M41 186h.2M41 185.7h.2M41 186.8h.1"/>
<path d="M41 198.5h.2M41 198.5l1 .1M41 197.8v.8M41.2 198.5h.1M41.2 183.7v1.3M41.2 185.6h-.2v.6h.2M41.2 197.8v.8M41.2 188.3h.8M41.5 188.8v1h-1.1M41.5 188.8h.4M41.9 188.8v4M41.9 192.8h.3"/>
<path d="M41.9 188.8h.6v12h.4M42 183.7h.1M42 185h.1M42 182.2h.1M42 185.2h.1M42 183h.1M42.2 192.8v10M42.6 188.4h-.6v-.6h.6v13M79.3 192.8a10.4 10.4 0 0 0 2.2 7.4 9.4 9.4 0 0 0 5.8 2.4l4.5 .2M79.3 192.8h2.8M82.1 192.8l.1 2.1h2.3a1.75 1.75 0 0 1 1.8 1.8v2.9l2.1 .3M82.1 191h.5"/>
<path d="M82.1 182.2h.5M82.1 185.2h.5M82.6 187.5h-.3v3h.3M85.9 194.1v1.4M86.1 194.1a1.64 1.64 0 0 0 .4 1.5l.3 1.1v2.7l1.6 .2M87.8 198.4h.1M87.8 197.7h.1M87.9 198.5h.1M87.9 197.8h.1M87.9 197.8l.3 .2M87.9 198.5h.7M88.1 199.6h.1"/>
<path d="M88.1 194.4l.1 1.2 .4 .4M88.2 198h.1M88.2 198l-.4 .3 .1 .2M88.4 199.6v1.2l.4 .4M88.4 194.7v1.2M88.6 197.5h-.7l-.1 .1 .1 .2M89 199.2v.4h-.6M89.3 199.2v.8M89.5 199.2v.9M90.8 199.2v.8M90.9 199.2l.3 .9M91.1 199.2l.1 .8"/>
<path d="M91.2 200h.1M91.2 200h2.3M91.2 200l.3 1.3M93.5 200h.1M93.7 199.2l-.5 2.1M93.7 199.2l-.1 .9M93.8 199.2v.8M95.2 199.2v.9M95.4 199.2v.8M95.6 199.2v.5h12.1v-.5M96.3 199.7v1a.6 .6 0 0 1-.6 .6M108.2 199.2l-.1 .8"/>
<path d="M119.3 199.2l.2 .8M119.8 199.2v.5l19.1-.1M137.3 199.7h.1M137.5 199.7h.1M138.5 199.6l-.1 .1M138.7 199.6h.1M138.9 199.6h.1M138.9 197.7h.8M139.7 197.7v.4h-.8M139.7 194.3v3.4M140.2 194.1v3.6h-.5M141.4 194.1a1.64 1.64 0 0 1-.4 1.5l-.3 .9v2.9l-1.8 .2"/>
<path d="M141.6 194.1v1.4M144.9 191h.6M144.9 182.2h.6M144.9 185.2h.6M144.9 187.5h.3v3h-.3M145.5 192.8l-.2 2.1h-2.3a1.81 1.81 0 0 0-1.8 1.8v2.9l-2.7 .4h-2.8M145.5 192.8h2.8M148.3 192.8a11.3 11.3 0 0 1-1.6 6.7 8 8 0 0 1-5.8 3l-5.2 .3M35.8 201.3v.7l1.3 .8h.6M35.8 201.3h1.9M37.3 200.7v.6M37.3 201.3h.1"/>
<path d="M37.3 201.3h1M37.3 200.7h1M37.7 201.3h.6M37.7 201.3v1.5M38.2 202.8h2.2M38.2 202.8h.5M38.4 200.1l-.1 1.9M38.7 201.8h.1M38.7 202.8h1.7M38.7 201.8l.1 .1M38.7 202v.8M38.7 202h-.7v.6l.2 .2"/>
<path d="M38.7 201.5v.3M38.7 201.5h.1M38.8 201.9l-.1 .1M38.8 201.9h.1M38.9 201.5h.1M38.9 201.5l-.1 .4M40.4 202.8h1.8M40.4 202.8h2.3M41.7 202.8h-4M42.2 202.8h.5M42.5 200.7h.1M42.6 200.7h.4"/>
<path d="M43 202l-.1 .1M88.6 200.8h.1M88.6 200.8h2.4M89.2 200.8h.1M89.2 200.1v.7M89.3 200h.1M89.3 200h.2M89.3 200h1.5M89.3 200.1v.7M89.5 200h.1M89.7 202.8h.3M90.1 202.8h.5"/>
<path d="M90.8 200h.1M91 200.8h-1.1v.5M91 200.8v.5M91.2 200.1h-2.6v.7M91.2 200.1l.2 1.2M91.8 201.3v1.5M91.8 202.8h43.9M93.6 200.1h2.5v.7M93.6 200.1l-.3 1.2M93.7 200.8h1.2v.5M93.7 200.8v.5M93.7 200.8h2.4"/>
<path d="M93.8 200h.1M93.8 200h1.6M95.1 200h.1M95.2 200h.1M95.2 200h.2M95.4 200h.1M95.4 200.1v.7M95.5 200.8h.1M95.5 200.1v.7M96.1 200.8h.1M96.3 200h39.4M135.7 200v2.8"/>
<circle cx="84.5" cy="71" r=".85"/>
<circle cx="143" cy="71" r=".84"/>
<circle cx="82.5" cy="102.7" r=".55"/>
<circle cx="82.5" cy="102.7" r=".75"/>
<circle cx="145.1" cy="102.7" r=".54"/>
<circle cx="145.1" cy="102.7" r=".74"/>
<circle cx="84.5" cy="133.8" r=".56"/>
<circle cx="143" cy="133.8" r=".55"/>
<circle cx="102.7" cy="153.1" r=".55"/>
<circle cx="102.8" cy="153.1" r=".75"/>
<circle cx="108" cy="156.8" r="2.01"/>
<circle cx="113.7" cy="156.8" r="2.01"/>
<circle cx="113.7" cy="151" r="2.01"/>
<circle cx="119.6" cy="156.8" r="2.01"/>
<circle cx="121.2" cy="148.3" r=".44"/>
<circle cx="132.9" cy="153.4" r=".5"/>
<circle cx="134.4" cy="153.4" r=".5"/>
<circle cx="135.9" cy="153.4" r=".5"/>
<circle cx="139" cy="153.4" r=".5"/>
<circle cx="140.4" cy="153.4" r=".5"/>
<circle cx="141.9" cy="153.4" r=".5"/>
<circle cx="86.8" cy="174.8" r="2.01"/>
<circle cx="86.8" cy="167.8" r="1.99"/>
<circle cx="89.5" cy="160" r="1.98"/>
<circle cx="92.8" cy="174.8" r="2.01"/>
<circle cx="92.8" cy="167.8" r="1.99"/>
<circle cx="98.7" cy="174.8" r="2.01"/>
<circle cx="98.8" cy="167.8" r="1.99"/>
<circle cx="100.3" cy="160" r="1.99"/>
<circle cx="104.7" cy="174.8" r="2.01"/>
<circle cx="104.8" cy="167.8" r="1.99"/>
<circle cx="110.7" cy="174.8" r="2.01"/>
<circle cx="110.8" cy="167.8" r="1.99"/>
<circle cx="113.7" cy="162.6" r="2.01"/>
<circle cx="116.7" cy="174.8" r="2.01"/>
<circle cx="116.8" cy="167.8" r="1.99"/>
<circle cx="122.7" cy="174.8" r="2"/>
<circle cx="122.8" cy="167.8" r="1.99"/>
<circle cx="127.3" cy="160" r="1.99"/>
<circle cx="128.7" cy="174.8" r="1.99"/>
<circle cx="128.8" cy="167.8" r="1.98"/>
<circle cx="134.8" cy="174.8" r="2.01"/>
<circle cx="134.8" cy="167.8" r="1.99"/>
<circle cx="138.1" cy="160" r="1.99"/>
<circle cx="140.8" cy="174.8" r="2.01"/>
<circle cx="140.8" cy="167.8" r="1.99"/>
<circle cx="84.4" cy="192.8" r=".74"/>
<circle cx="84.4" cy="192.8" r=".55"/>
<circle cx="84.5" cy="196.7" r=".55"/>
<circle cx="86.8" cy="188.8" r="2.01"/>
<circle cx="86.8" cy="181.8" r="1.99"/>
<circle cx="92.8" cy="195.8" r="2.01"/>
<circle cx="92.8" cy="188.8" r="2.01"/>
<circle cx="92.8" cy="181.8" r="1.99"/>
<circle cx="98.7" cy="195.8" r="2.01"/>
<circle cx="98.7" cy="188.8" r="2.01"/>
<circle cx="98.8" cy="181.8" r="1.99"/>
<circle cx="104.7" cy="195.8" r="2.01"/>
<circle cx="104.7" cy="188.8" r="2.01"/>
<circle cx="104.8" cy="181.8" r="1.99"/>
<circle cx="110.7" cy="188.8" r="2.01"/>
<circle cx="110.8" cy="181.8" r="1.99"/>
<circle cx="113.7" cy="195.8" r="2.01"/>
<circle cx="116.7" cy="188.8" r="2.01"/>
<circle cx="116.8" cy="181.8" r="1.99"/>
<circle cx="122.7" cy="195.8" r="2"/>
<circle cx="122.7" cy="188.8" r="2"/>
<circle cx="122.8" cy="181.8" r="1.99"/>
<circle cx="128.7" cy="195.8" r="1.99"/>
<circle cx="128.7" cy="188.8" r="1.99"/>
<circle cx="128.8" cy="181.8" r="1.98"/>
<circle cx="134.8" cy="195.8" r="2.01"/>
<circle cx="134.8" cy="188.8" r="2.01"/>
<circle cx="134.8" cy="181.8" r="1.99"/>
<circle cx="140.8" cy="188.8" r="2.01"/>
<circle cx="140.8" cy="181.8" r="1.99"/>
<circle cx="143" cy="196.7" r=".54"/>
<circle cx="143.2" cy="192.8" r=".74"/>
<circle cx="143.2" cy="192.8" r=".55"/>
</g>
<g fill="none" stroke="#000" stroke-width=".2">
<path d="M81 22.8l-1.6 1.5M81.1 29.1l.3 .4M82.3 25.9l-2.6 2.6M82.8 26.3l3.1 3.2M84.4 23.8l-1 1M85.7 24.8l.5 .5M93.9 28.5l1 1M98.4 28.5l1 1M102.9 28.5l1 1M106.8 27.9l1.6 1.6M112.1 28.7l.8 .8M116.6 28.7l.5 .5"/>
<path d="M121 28.7l.8 .8M121.9 25l.9 .9M125.3 28.5l1 1M129.8 28.5l1 1M134.3 28.5l1 1M138.8 28.5l1 1M141.3 26.5l3 3M142.8 23.8l-1 1M144.1 24.8l.6 .6M147.8 23.2l-2.6 2.6M148.1 27.5l-1.6 1.5M41 64.8l-2.8 2.8"/>
<path d="M42 78.1l1 1M42 73.6l1 1M42 69.1l1 1M42 96l1 1M42 91.5l1 1M42 87l1 1M42 82.5l1 1M42 100.5l1 1M43 103.3l-1 1M43 107.8l-1 1M43 112.3l-1 1M43 116.8l-1 1"/>
<path d="M43 121.2l-1 1M43 125.7l-1 1M43 130.2l-1 1M43 134.7l-1 1M43 139.2l-1 1M38.2 157.4l-1 1M40.3 146.4h.1M43 143.7l-1 1M43 148.2l-1.8 1.7M43 152.7l-1.8 1.7M43 157.2l-1.8 1.8M36.9 167.3l.3 .3"/>
<path d="M36.9 176.3l.3 .3M38.2 166.4l-1 1M38.2 161.9l-1 1M38.2 170.9l-1 1M38.2 175.4l-1 1M38.2 179.9l-1 1M40.7 166.6l.5 .5M43 161.7l-1.8 1.7M43 166.2l-1.8 1.7M43 170.6l-1.8 1.8M43 175.2l-1.8 1.7M43 179.6l-1.8 1.8"/>
<path d="M36.9 180.8l.3 .3M36.9 189.8l.3 .2M36.9 194.2l.3 .4M38.2 184.4l-1 1M38.2 197.8l-1 1.1M38.2 188.9l-1 1M38.2 193.4l-1 .9M38.7 197.4l-.4 .3M38.7 192.9l-.4 .3M38.9 192.6l-.1 .2M42.5 189.1l-.6 .5M43 184.1l-1.8 1.8"/>
<path d="M43 188.6l-.4 .4M43 193.1l-.8 .7M43 197.6l-.8 .7M37.7 202.8h.1M38.6 202l-.6 .6M38.9 201.7l-.2 .2M42.9 202.1l-.6 .7"/>
</g>
<text font-size="8.5" x="106.7" y="279.7">betrusted-dvt1-fpc-dimsA</text>
<g font-size="8.1">
<text x="25.2" y="8">4</text>
<text x="77.7" y="8">3</text>
<text x="127.7" y="8">2</text>
<text x="180.2" y="8">1</text>
<text x="3" y="30.4">F</text>
<text x="203" y="30.4">F</text>
<text x="2.8" y="79.6">E</text>
<text x="202.8" y="79.6">E</text>
<text x="2" y="129.6">D</text>
<text x="202" y="129.6">D</text>
<text x="1.7" y="179.6">C</text>
<text x="201.7" y="179.6">C</text>
<text x="2.7" y="229.6">B</text>
<text x="202.7" y="229.6">B</text>
<text x="2" y="278.9">A</text>
<text x="25.2" y="295">4</text>
<text x="77.7" y="295">3</text>
<text x="127.7" y="295">2</text>
<text x="180.2" y="295">1</text>
</g>
<g font-size="4.7" fill="#808080">
<text x="106.1" y="19.9">1.00</text>
<text x="112.6" y="37.1" transform="rotate(-30 112.6 37.1)">1.15</text>
<text x="88.2" y="42.3" transform="rotate(-90 88.2 42.3)">0.58</text>
<text x="96.4" y="60.1">9.00</text>
<text x="71.5" y="104" transform="rotate(-90 71.5 104)">61.65</text>
<text x="22.6" y="141.1">1.08</text>
<text x="101.7" y="138.3">17.00</text>
<text x="58.3" y="147.9" transform="rotate(-90 58.3 147.9)">13.75</text>
</g>
<g font-size="4.7">
<text x="126.6" y="35.4">SECTION B-B</text>
<text x="101.4" y="47.4">A</text>
<text x="64.1" y="82.6">B</text>
<text x="156.2" y="82.6">B</text>
<text x="39.4" y="222">SECTION A-A</text>
<text x="101.4" y="229.4">A</text>
</g>
<text font-size="3.9" x="190.9" y="275.5">A4</text>
<g font-size="2">
<text x="20.6" y="234.6">UNLESS OTHERWISE SPECIFIED:</text>
<text x="20.6" y="237.1">DIMENSIONS ARE IN MILLIMETERS</text>
<text x="20.6" y="239.6">SURFACE FINISH:</text>
<text x="54.4" y="234.6">FINISH:</text>
<text x="101.3" y="234.5">DEBURR AND</text>
<text x="101.3" y="237">BREAK SHARP</text>
<text x="101.3" y="239.5">EDGES</text>
<text x="132.6" y="236">DO NOT SCALE DRAWING</text>
<text x="173.3" y="236.2">REVISION</text>
<text x="20.6" y="242.1">TOLERANCES:</text>
<text x="22.2" y="244.6">LINEAR:</text>
<text x="22.2" y="247.1">ANGULAR:</text>
<text x="34.3" y="252">NAME</text>
<text x="50" y="251.9">SIGNATURE</text>
<text x="67.2" y="251.9">DATE</text>
<text x="120.1" y="251.9">TITLE:</text>
<text x="20.6" y="256.1">DRAWN</text>
<text x="20.9" y="260.3">CHK'D</text>
<text x="20.4" y="264.4">APPV'D</text>
<text x="21.1" y="268.8">MFG</text>
<text x="21.5" y="273">Q.A</text>
<text x="75.6" y="272.5">MATERIAL:</text>
<text x="120" y="272.5">DWG NO.</text>
<text x="75.6" y="285.5">WEIGHT:</text>
<text x="120.1" y="285.6">SCALE:1:1</text>
<text x="164.5" y="285.6">SHEET 1 OF 1</text>
</g>
</svg>
